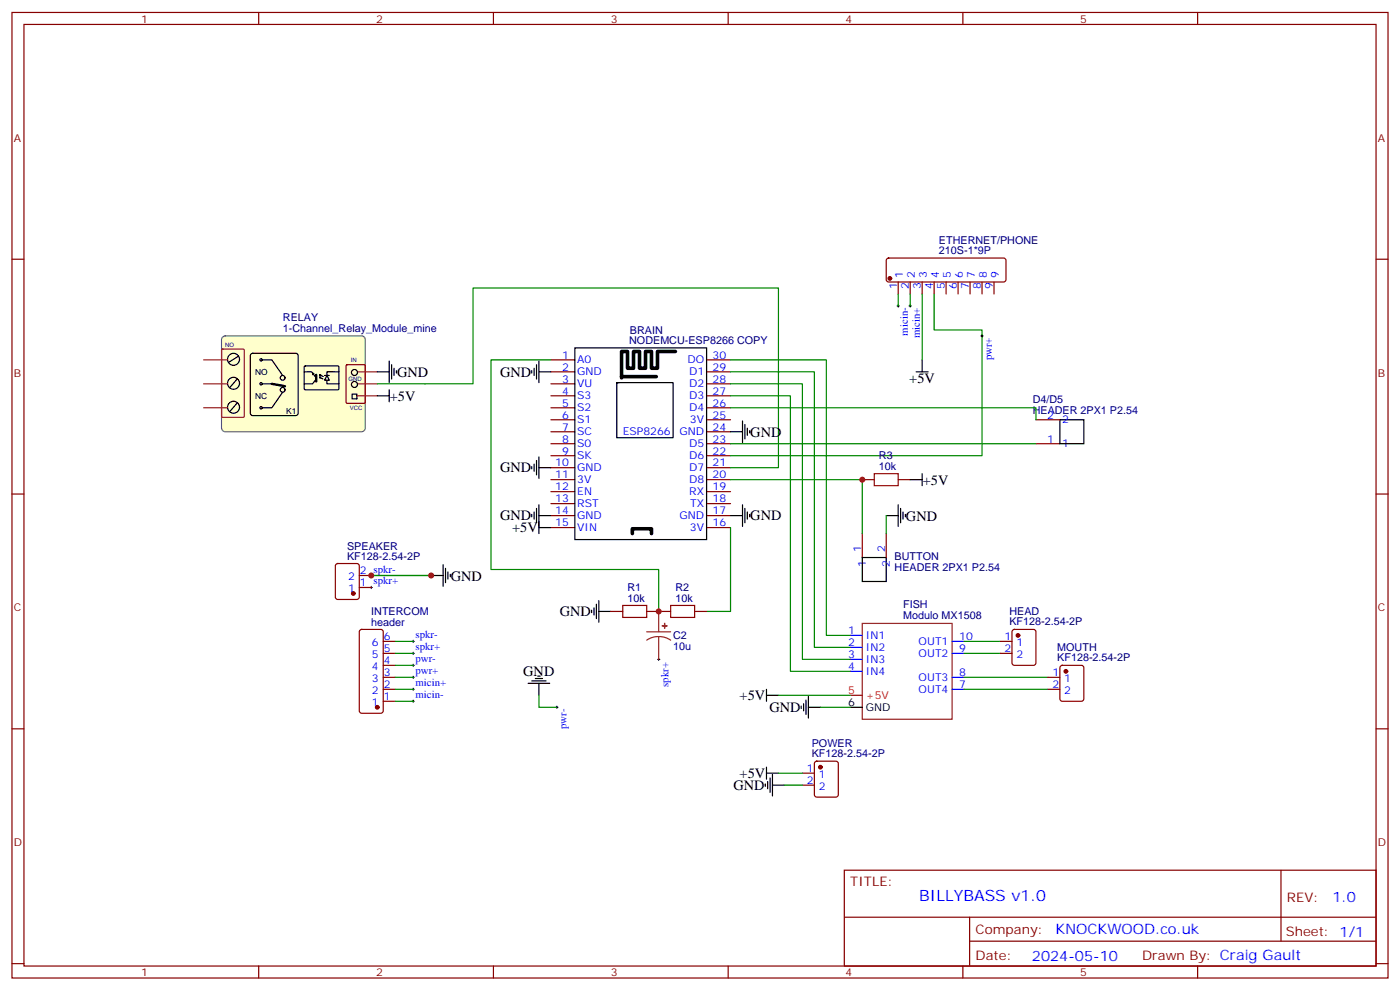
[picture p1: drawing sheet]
<svg xmlns="http://www.w3.org/2000/svg" width="412mm" height="292mm" viewBox="0 0 412 292" stroke-linecap="round" stroke-linejoin="round" font-family="sans-serif">
<g fill="none" stroke="#870000" stroke-width=".35">
<path d="M3.5 3.7h405.4v284.3h-405.4zM7.1 7.2h398.2v277.3h-398.2zM76.2 3.7v3.5M145.3 3.7v3.5M214.5 3.7v3.5M283.6 3.7v3.5M352.8 3.7v3.5M3.5 76.3h3.6M405.3 76.3h3.6M3.5 145.5h3.6M405.3 145.5h3.6M3.5 214.6h3.6"/>
<path d="M405.3 214.6h3.6M248.7 256.3h156.6v28.2h-156.6zM377.3 256.3v20.9M248.7 270.1h156.5M285.6 277.2h119.6M285.6 270.1v14.1M3.5 283.8h3.6M76.2 284.5v3.5M145.3 284.5v3.5M214.5 284.5v3.5M283.6 284.5v3.5M352.8 284.5v3.5"/>
<path d="M405.3 283.8h3.6"/>
</g>
<path d="M254 183.6h26.5v28.2h-26.5z" fill="none" stroke="#8c2424" stroke-width=".35"/>
<path d="M250.5 187.1h3.5M250.5 190.6h3.5M250.5 194.2h3.5M250.5 197.7h3.5M280.5 188.9h3.5M280.5 192.4h3.5M280.5 199.5h3.5M280.5 203h3.5" fill="none" stroke="#00f" stroke-width=".35"/>
<path d="M250.5 208.3h3.5" fill="none" stroke="#000" stroke-width=".35"/>
<path d="M250.5 204.8h3.5" fill="none" stroke="#f00" stroke-width=".35"/>
<path d="M65.5 99.4l.8-.5h40.2l.7 .2 .4 .9v26.1l-.2 .6-.9 .4h-40.2l-.6-.2-.4-.8v-26.1z" fill="#ffc" stroke="#666" stroke-width=".35"/>
<g fill="none" stroke="#000" stroke-width=".35">
<path d="M69.8 118.7l-2.1 2.4M69.8 111.6l-2.1 2.5M70.2 104.9l-2.8 1.8M74 104.2l.4-.2h12.7l.5 .2 .2 .5v17l-.2 .5-.5 .2h-12.7l-.5-.2-.2-.5v-17zM77.3 106h2.8l3.2 4.6M77.3 113h2.8M83.3 115.5l-3.2 4.6h-2.8M89.6 109.5h2.2l1.2 1.6M89.7 107.9l.3-.2 9.7 .1 .1 .3v6.5l-.3 .2-9.7-.1-.2-.3zM92.5 110l-.4-.1v.5M93.1 111.6l-1 1.4h-2.5M94.1 111.1l.2 .3"/>
<path d="M94.1 111.1h.4M94.1 110.3h.4M94.1 111.1l1 .5M94.3 110.7l-.2-.4 1.1 .6M95.6 110.6h1.4M96.3 110.6l.7 1.4h-1.4zM96.3 112v1h3.5M99.8 109.5h-3.5v1.1M103.7 116h1.4v1.4h-1.4zM111.1 109.5h3.6M111.1 116.6h3.6M114.7 106.3v6.4"/>
<path d="M114.7 114.8v3.5M115.4 107.4v4.2M116.1 108.4v2.2M116.8 109.1v.8M156.6 109.1v.8M157.3 108.4v2.2M158 107.4v4.2M158.7 106.3v6.4M158.7 109.5h3.6M169.3 102.4h38.8v56.5h-38.8zM182 112.7h-.3v16.2h16.6v-16.2h-16.6h.7M269.9 109.5h3.5"/>
<path d="M271.6 106v3.5M156.6 137.4v.7M157.3 136.7v2.1M158 135.6v4.2M158.7 134.5v6.4M158.7 137.7h3.6M215.2 127.1h3.5M218.7 124v6.3M219.4 125v4.3M220.1 126.1v2.1M220.8 126.8v.7M271.6 139.5v3.5"/>
<path d="M312.2 123.6h7.1v7.1h-7.1zM156.6 151.5v.7M157.3 150.8v2.1M158 149.7v4.3M158.7 155.4h3.6M158.7 148.7v8.4M158.7 151.8h3.6M215.2 151.8h3.5M218.7 148.7v6.3M219.4 149.7v4.3M220.1 150.8v2.1M220.8 151.5v.7"/>
<path d="M261.1 151.8h3.5M264.6 148.7v6.3M265.3 149.7v4.3M266 150.8v2.1M266.7 151.5v.7M268.1 141.3h3.5M127 169.5h3.5M130.5 166.3v6.3M131.2 167.4v4.2M131.9 168.4v2.1M132.6 169.1v.7M174.3 179.7v.7"/>
<path d="M175 179v2.1M175.7 177.9v4.3M176.4 176.9v6.3M254 164.2h7.1v7h-7.1zM157.7 199.8h2.1M158.4 199.1h.7M176.4 180.1h3.5M155.6 201.2h6.3M156.6 200.5h4.3M158.7 201.2v3.6M225.8 204.8h3.5M225.8 203v3.5"/>
<path d="M236 207.9v.7M236.7 207.2v2.1M237.4 206.2v4.2M238.1 208.3h3.6M238.1 205.1v6.4M225.4 230.9v.7M225.8 225.9v3.5M225.8 227.7h3.5M226.1 230.2v2.1M226.8 229.1v4.2M227.5 231.2h3.6M227.5 228v6.4"/>
<circle cx="68.8" cy="105.8" r="1.76"/>
<circle cx="68.8" cy="119.9" r="1.76"/>
<circle cx="68.8" cy="112.9" r="1.76"/>
<circle cx="76.9" cy="106" r=".35"/>
<circle cx="76.9" cy="113" r=".35"/>
<circle cx="83.3" cy="114.8" r=".71"/>
<circle cx="83.3" cy="111.3" r=".71"/>
<circle cx="104.4" cy="109.7" r=".88"/>
<circle cx="104.4" cy="113.2" r=".88"/>
<circle cx="76.9" cy="120.1" r=".35"/>
</g>
<path d="M60 113h7M60 106h7M65.3 103l.3-.2h6l.3 .2 .1 19.6-.2 .3h-6.2l-.3-.2zM105.1 116.6h6M105.5 113h5.6M105.5 109.5h5.6M60 120.1h7M190.5 186.1h7.1M194 187.5l-1.8 .2-1.7 .8M194 187.5l1.9 .2 1.7 .8M194 180.1v6M194 187.5v6.7" fill="none" stroke="#8c2424" stroke-width=".35"/>
<g fill="none" stroke="#870000" stroke-width=".35">
<path d="M261.3 76.2l.5-.2h33.8l.5 .2 .2 .5v5.6l-.2 .5-.5 .2h-33.8l-.5-.2-.2-.5v-5.6zM264.6 83v3.6M268.1 83v3.6M271.6 83v3.6M275.2 83v3.6M278.7 83v3.6M282.2 83v3.6M285.8 83v3.6M289.3 83v3.6M292.8 83v3.6M102 107.6l.3-.2h4.9l.3 .2 .1 10.8-.2 .3-5.1 .1-.3-.2zM162.3 106h7"/>
<path d="M162.3 109.5h7M162.3 113h7M162.3 116.6h7M208.1 106h7.1M208.1 109.5h7.1M208.1 113h7.1M208.1 116.6h7.1M162.3 120.1h7M162.3 123.6h7M162.3 127.1h7M162.3 130.7h7M162.3 134.2h7"/>
<path d="M162.3 137.7h7M208.1 120.1h7.1M208.1 123.6h7.1M208.1 127.1h7.1M208.1 130.7h7.1M208.1 134.2h7.1M208.1 137.7h7.1M305.2 123.6h7M305.2 130.7h7M162.3 141.3h7M162.3 144.8h7M162.3 148.3h7"/>
<path d="M162.3 151.8h7M162.3 155.4h7M208.1 141.3h7.1M208.1 144.8h7.1M208.1 148.3h7.1M208.1 151.8h7.1M208.1 155.4h7.1M254 141.3h3.5M254 157.1v7.1M261.1 157.1v7.1M264.6 141.3h3.5M99 166.2l.5-.3h5.6l.7 .5v9.4l-.4 .7h-5.9l-.7-.4v-9.4z"/>
<path d="M105.8 173h3.6M105.8 169.5h3.6M106.1 185.6l.4-.3h5.7l.6 .5 .1 23.5-.5 .7h-5.9l-.6-.4-.1-23.5zM112.9 199.5h3.5M112.9 195.9h3.5M112.9 192.4h3.5M112.9 188.9h3.5M179.9 180.1h3.5M190.5 180.1h7.1M204.6 180.1h3.5M294.6 192.4h3.5M294.6 188.9h3.5"/>
<path d="M298.3 185.6l.5-.3h5.6l.7 .5 .1 9.4-.5 .7h-5.9l-.6-.4-.1-9.4zM308.7 199.5h3.5M312.4 196.1l.5-.2h5.7l.6 .5 .1 9.4-.5 .7h-5.9l-.6-.4-.1-9.5zM112.9 206.5h3.5M112.9 203h3.5M308.7 203h3.5M236.4 227.7h3.5M236.4 231.2h3.5M240.1 224.4l.5-.2h5.6l.7 .4v9.4l-.4 .7h-5.9l-.7-.4v-9.4z"/>
</g>
<path d="M80.1 113l3.9 .7M93.1 110.4v1.9" fill="none" stroke="#000" stroke-width=".71"/>
<path d="M183.1 110.9v.4M199 103.5h-5.3v4.9h-1.8v-4.9h-1.8v4.9h-1.7v-4.9h-1.8v4.9h-1.7v-4.9h-1.8v7.4h10.2M186.3 157.1v-1.4h5.6v1.4" fill="none" stroke="#000" stroke-width="1.1"/>
<circle cx="183.1" cy="110.9" r=".18" fill="#000"/>
<g fill="none" stroke="#008700" stroke-width=".35">
<path d="M264.6 86.6v3.5M268.1 86.6v3.5M271.6 86.6v19.4M275.2 86.6v10.6h14.1v37h-74.1M111.1 113h28.2v-28.2h90v52.9h-14.1M162.3 106h-17.7v61.7h49.4v12.4M215.2 106h28.2v81.1h7.1M215.2 109.5h24.7v81.1h10.6M215.2 113h21.2v81.2h14.1M215.2 116.6h17.6v81.1h17.7M215.2 120.1h90v3.5M215.2 130.7h90"/>
<path d="M215.2 155.4v24.7h-7.1M215.2 141.3h38.8v15.8M261.1 151.8v5.3M109.4 169.5h17.6M116.4 188.9h5.3M116.4 192.4h5.3M116.4 199.5h5.3M116.4 195.9h5.3M284 188.9h10.6M284 192.4h10.6M284 199.5h24.7M116.4 203h5.3"/>
<path d="M116.4 206.5h5.3M158.7 204.8v3.5h5.3M229.3 204.8h21.2M241.7 208.3h8.8M284 203h24.7M229.3 227.7h7.1M231.1 231.2h5.3"/>
</g>
<g fill="none" stroke="#000" stroke-width=".29">
<path d="M264.2 90.1h.7M264.6 89.7v.8M267.8 90.1h.7M268.1 89.7v.8M288.9 98.9h.7M289.3 98.6v.7M109 173h.7M109 169.5h.7M109.4 169.1v.7M109.4 172.6v.8M121.4 199.5h.7M121.4 195.9h.7"/>
<path d="M121.4 192.4h.7M121.4 188.9h.7M121.7 188.5v.7M121.7 192.1v.7M121.7 195.6v.7M121.7 199.1v.7M193.7 194.2h.7M194 193.8v.7M121.4 206.5h.7M121.4 203h.7M121.7 202.6v.7M121.7 206.2v.7"/>
<path d="M163.7 208.3h.7M164 207.9v.7"/>
</g>
<path d="M257.5 139.5h7.1v3.5h-7.1zM183.4 178.3h7.1v3.5h-7.1zM197.6 178.3h7v3.5h-7z" fill="none" stroke="#a10000" stroke-width=".35"/>
<g fill="#8c2424" stroke="#8c2424" stroke-width=".35">
<path d="M195.1 184.3h1.4z"/>
<path d="M195.8 183.6v1.4z"/>
</g>
<g fill="#870000" stroke="#870000" stroke-width=".35">
<circle cx="111.1" cy="208.3" r=".53"/>
<circle cx="104.1" cy="174.8" r=".53"/>
<circle cx="314" cy="197.7" r=".53"/>
<circle cx="299.9" cy="187.1" r=".53"/>
<circle cx="262.1" cy="82" r=".53"/>
<circle cx="241.7" cy="225.9" r=".53"/>
</g>
<g fill="#c00">
<circle cx="194" cy="180.1" r=".88"/>
<circle cx="254" cy="141.3" r=".88"/>
<circle cx="109.4" cy="169.5" r=".88"/>
<circle cx="127" cy="169.5" r=".88"/>
</g>
<text font-size="4.6" fill="#00f" x="270.8" y="265.3">BILLYBASS v1.0</text>
<g font-size="4.2">
<text x="116.9" y="111">GND</text>
<text x="147.3" y="110.9">GND</text>
<text x="267.8" y="112.7">+5V</text>
<text x="114.8" y="118">+5V</text>
<text x="221" y="128.6">GND</text>
<text x="147.3" y="139.1">GND</text>
<text x="271.8" y="142.7">+5V</text>
<text x="147.3" y="153.2">GND</text>
<text x="221" y="153.2">GND</text>
<text x="266.9" y="153.3">GND</text>
<text x="150.8" y="156.8">+5V</text>
<text x="132.8" y="171">GND</text>
<text x="164.9" y="181.5">GND</text>
<text x="154.1" y="199.1">GND</text>
<text x="217.9" y="206.2">+5V</text>
<text x="226.7" y="209.7">GND</text>
<text x="216.1" y="232.6">GND</text>
<text x="217.9" y="229.1">+5V</text>
</g>
<g font-size="4.2" fill="#00f">
<text x="392.5" y="265.5">1.0</text>
<text x="310.9" y="275.1">KNOCKWOOD.co.uk</text>
<text x="304" y="282.9">2024-05-10</text>
</g>
<g font-size="3.9" fill="#800">
<text x="250.5" y="260.8">TITLE:</text>
<text x="379.1" y="265.5">REV:</text>
<text x="287.4" y="275">Company:</text>
<text x="378.7" y="275.7">Sheet: 1/1</text>
<text x="287.4" y="282.7">Date:</text>
<text x="336.4" y="282.8">Drawn By: Craig Gault</text>
</g>
<g font-size="3.2" fill="#800">
<text x="41.6" y="6.7">1</text>
<text x="110.8" y="6.7">2</text>
<text x="179.9" y="6.7">3</text>
<text x="249.1" y="6.7">4</text>
<text x="318.2" y="6.7">5</text>
<text x="4.1" y="41.8">A</text>
<text x="405.9" y="41.8">A</text>
<text x="4.1" y="110.9">B</text>
<text x="405.9" y="110.9">B</text>
<text x="4.1" y="180.1">C</text>
<text x="405.9" y="180.1">C</text>
<text x="4.1" y="249.2">D</text>
<text x="405.9" y="249.2">D</text>
<text x="41.6" y="287.5">1</text>
<text x="110.8" y="287.5">2</text>
<text x="179.9" y="287.5">3</text>
<text x="249.1" y="287.5">4</text>
<text x="318.2" y="287.5">5</text>
</g>
<g font-size="3.2" fill="#000080">
<text x="276.6" y="71.8">ETHERNET/PHONE</text>
<text x="276.6" y="74.9">210S-1*9P</text>
<text x="83.3" y="94.6">RELAY</text>
<text x="83.3" y="97.9">1-Channel_Relay_Module_mine</text>
<text x="185.3" y="101.3">NODEMCU-ESP8266 COPY</text>
<text x="185.5" y="98.3">BRAIN</text>
<text x="304.2" y="118.7">D4/D5</text>
<text x="304.2" y="121.8">HEADER 2PX1 P2.54</text>
<text x="258.9" y="135.2">R3</text>
<text x="258.9" y="138.4">10k</text>
<text x="102.2" y="161.9">SPEAKER</text>
<text x="102.2" y="164.9">KF128-2.54-2P</text>
<text x="263.5" y="165">BUTTON</text>
<text x="263.5" y="168.1">HEADER 2PX1 P2.54</text>
<text x="184.8" y="177.2">10k</text>
<text x="184.8" y="174">R1</text>
<text x="199" y="177.2">10k</text>
<text x="199" y="174">R2</text>
<text x="266.1" y="179.1">FISH</text>
<text x="109.4" y="184.3">header</text>
<text x="109.4" y="181.1">INTERCOM</text>
<text x="266.1" y="182.4">Modulo MX1508</text>
<text x="297.3" y="184.1">KF128-2.54-2P</text>
<text x="297.3" y="181">HEAD</text>
<text x="198.3" y="191.4">10u</text>
<text x="198.3" y="188.3">C2</text>
<text x="311.4" y="191.6">MOUTH</text>
<text x="311.4" y="194.7">KF128-2.54-2P</text>
<text x="239.1" y="219.9">POWER</text>
<text x="239.1" y="222.9">KF128-2.54-2P</text>
</g>
<g font-size="3.2" fill="#00f">
<text x="266" y="81.7" transform="rotate(-90 266 81.7)">1</text>
<text x="269.5" y="81.7" transform="rotate(-90 269.5 81.7)">2</text>
<text x="273" y="81.7" transform="rotate(-90 273 81.7)">3</text>
<text x="276.6" y="81.7" transform="rotate(-90 276.6 81.7)">4</text>
<text x="280.1" y="81.7" transform="rotate(-90 280.1 81.7)">5</text>
<text x="283.6" y="81.7" transform="rotate(-90 283.6 81.7)">6</text>
<text x="287.2" y="81.7" transform="rotate(-90 287.2 81.7)">7</text>
<text x="290.7" y="81.7" transform="rotate(-90 290.7 81.7)">8</text>
<text x="294.2" y="81.7" transform="rotate(-90 294.2 81.7)">9</text>
<text x="264.2" y="85.2" transform="rotate(-90 264.2 85.2)">1</text>
<text x="267.8" y="85.2" transform="rotate(-90 267.8 85.2)">2</text>
<text x="271.3" y="85.2" transform="rotate(-90 271.3 85.2)">3</text>
<text x="274.8" y="85.2" transform="rotate(-90 274.8 85.2)">4</text>
<text x="278.3" y="85.2" transform="rotate(-90 278.3 85.2)">5</text>
<text x="281.9" y="85.2" transform="rotate(-90 281.9 85.2)">6</text>
<text x="285.4" y="85.2" transform="rotate(-90 285.4 85.2)">7</text>
<text x="288.9" y="85.2" transform="rotate(-90 288.9 85.2)">8</text>
<text x="292.5" y="85.2" transform="rotate(-90 292.5 85.2)">9</text>
<text x="267.4" y="98.8" transform="rotate(-90 267.4 98.8)">micin-</text>
<text x="271" y="99.7" transform="rotate(-90 271 99.7)">micin+</text>
<text x="165.6" y="105.6">1</text>
<text x="170" y="107">A0</text>
<text x="202.5" y="107">DO</text>
<text x="209.9" y="105.6">30</text>
<text x="292.1" y="106.2" transform="rotate(-90 292.1 106.2)">pwr+</text>
<text x="165.6" y="109.1">2</text>
<text x="165.6" y="112.7">3</text>
<text x="170" y="110.6">GND</text>
<text x="203" y="110.6">D1</text>
<text x="209.9" y="112.7">28</text>
<text x="209.9" y="109.1">29</text>
<text x="165.6" y="116.2">4</text>
<text x="165.6" y="119.7">5</text>
<text x="170" y="114.1">VU</text>
<text x="170" y="117.6">S3</text>
<text x="203" y="117.6">D3</text>
<text x="203" y="114.1">D2</text>
<text x="209.9" y="119.7">26</text>
<text x="209.9" y="116.2">27</text>
<text x="165.6" y="123.3">6</text>
<text x="170" y="121.1">S2</text>
<text x="170" y="124.7">S1</text>
<text x="203" y="121.1">D4</text>
<text x="203.2" y="124.7">3V</text>
<text x="209.9" y="123.3">25</text>
<text x="308.4" y="123.3">2</text>
<text x="312.9" y="124.7">2</text>
<text x="165.6" y="126.8">7</text>
<text x="165.6" y="130.3">8</text>
<text x="170" y="128.2">SC</text>
<text x="170" y="131.7">S0</text>
<text x="183.4" y="128.1">ESP8266</text>
<text x="200.2" y="128.2">GND</text>
<text x="203" y="131.7">D5</text>
<text x="209.9" y="130.3">23</text>
<text x="209.9" y="126.8">24</text>
<text x="308.4" y="130.3">1</text>
<text x="312.9" y="131.7">1</text>
<text x="163.5" y="137.4">10</text>
<text x="165.6" y="133.8">9</text>
<text x="170" y="135.3">SK</text>
<text x="203" y="135.3">D6</text>
<text x="209.9" y="137.4">21</text>
<text x="209.9" y="133.8">22</text>
<text x="163.5" y="140.9">11</text>
<text x="170" y="138.8">GND</text>
<text x="170" y="142.3">3V</text>
<text x="203" y="142.3">D8</text>
<text x="203" y="138.8">D7</text>
<text x="209.9" y="140.9">20</text>
<text x="163.5" y="144.4">12</text>
<text x="163.5" y="148">13</text>
<text x="170" y="145.8">EN</text>
<text x="170" y="149.4">RST</text>
<text x="203.1" y="145.8">RX</text>
<text x="203.3" y="149.4">TX</text>
<text x="209.9" y="148">18</text>
<text x="209.9" y="144.4">19</text>
<text x="163.5" y="151.5">14</text>
<text x="163.5" y="155">15</text>
<text x="170" y="152.9">GND</text>
<text x="200.2" y="152.9">GND</text>
<text x="209.9" y="155">16</text>
<text x="209.9" y="151.5">17</text>
<text x="170" y="156.4">VIN</text>
<text x="203.2" y="156.4">3V</text>
<text x="253.6" y="162.4" transform="rotate(-90 253.6 162.4)">1</text>
<text x="255.1" y="166.9" transform="rotate(-90 255.1 166.9)">1</text>
<text x="260.7" y="162.4" transform="rotate(-90 260.7 162.4)">2</text>
<text x="262.1" y="166.9" transform="rotate(-90 262.1 166.9)">2</text>
<text x="102.5" y="170.9">2</text>
<text x="106" y="172.6">1 spkr+</text>
<text x="106" y="169.1">2 spkr-</text>
<text x="102.5" y="174.4">1</text>
<text x="109.6" y="190.3">6</text>
<text x="113.1" y="188.5">6</text>
<text x="122.4" y="191.5">spkr+</text>
<text x="122.4" y="188">spkr-</text>
<text x="249.9" y="186.8">1</text>
<text x="249.9" y="190.3">2</text>
<text x="255.1" y="188.2">IN1</text>
<text x="255.1" y="191.7">IN2</text>
<text x="270.6" y="189.9">OUT1</text>
<text x="282.6" y="188.5">10</text>
<text x="295.9" y="188.5">1</text>
<text x="299.4" y="190.3">1</text>
<text x="109.6" y="197.3">4</text>
<text x="109.6" y="193.8">5</text>
<text x="113.1" y="195.6">4</text>
<text x="113.1" y="192.1">5</text>
<text x="122.4" y="195.1">pwr-</text>
<text x="249.9" y="193.8">3</text>
<text x="249.9" y="197.3">4</text>
<text x="255.1" y="195.2">IN3</text>
<text x="270.6" y="193.5">OUT2</text>
<text x="282.6" y="192.1">9</text>
<text x="295.9" y="192.1">2</text>
<text x="299.4" y="193.8">2</text>
<text x="109.6" y="200.9">3</text>
<text x="113.1" y="202.6">2</text>
<text x="113.1" y="199.1">3</text>
<text x="122.4" y="202.1">micin+</text>
<text x="122.4" y="198.6">pwr+</text>
<text x="196.9" y="202.2" transform="rotate(-90 196.9 202.2)">spkr+</text>
<text x="255.1" y="198.8">IN4</text>
<text x="270.6" y="200.5">OUT3</text>
<text x="282.6" y="199.1">8</text>
<text x="282.6" y="202.6">7</text>
<text x="310" y="199.1">1</text>
<text x="310" y="202.6">2</text>
<text x="313.5" y="200.9">1</text>
<text x="109.6" y="207.9">1</text>
<text x="109.6" y="204.4">2</text>
<text x="113.1" y="206.2">1</text>
<text x="122.4" y="205.6">micin-</text>
<text x="270.6" y="204">OUT4</text>
<text x="313.5" y="204.4">2</text>
<text x="166.9" y="214.7" transform="rotate(-90 166.9 214.7)">pwr-</text>
<text x="237.7" y="227.3">1</text>
<text x="237.7" y="230.9">2</text>
<text x="241.2" y="229.1">1</text>
<text x="241.2" y="232.6">2</text>
</g>
<g font-size="3.2">
<text x="249.9" y="207.9">6</text>
<text x="255.1" y="209.3">GND</text>
</g>
<g font-size="3.2" fill="#f00">
<text x="249.9" y="204.4">5</text>
<text x="255.1" y="205.8">+5V</text>
</g>
<g font-size="2.5">
<text x="75.1" y="110.6">NO</text>
<text x="75.1" y="117.6">NC</text>
<text x="84.3" y="121.8">K1</text>
</g>
<g font-size="1.8" fill="#000080">
<text x="66.3" y="102.1">NO</text>
<text x="103.4" y="106.7">IN</text>
<text x="102.7" y="112.3">GND</text>
<text x="103" y="120.8">VCC</text>
</g>
</svg>
